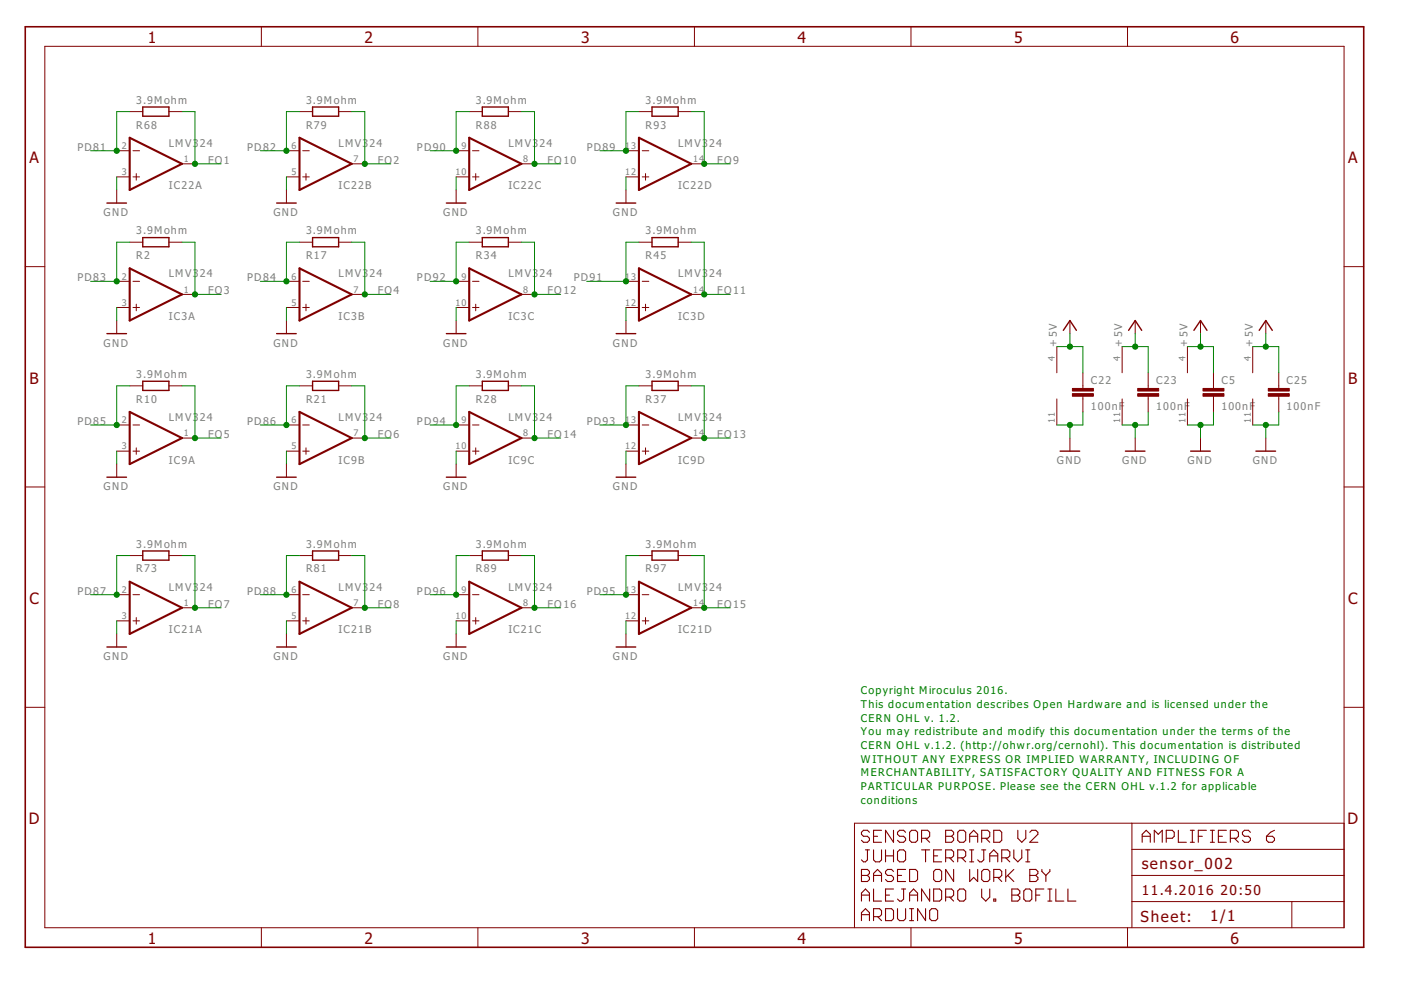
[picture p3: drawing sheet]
<svg xmlns="http://www.w3.org/2000/svg" width="297mm" height="210mm" viewBox="0 0 297 210" stroke-linecap="round" stroke-linejoin="round" font-family="sans-serif">
<g fill="none" stroke="#800000" stroke-width=".23">
<path d="M184.3 176.5l-.4-.5h-.8l-.5 .5v.4l.5 .4h.8l.4 .4v.5l-.4 .4h-.8l-.5-.4M185.2 177.3h.9M186.9 176h-1.7v2.6h1.7M189.4 176v2.6l-1.7-2.6v2.6M192 176.5l-.4-.5h-.9l-.4 .5v.4l.4 .4h.9l.4 .4v.5l-.4 .4h-.9l-.4-.4M193.3 176h.8l.4 .5v1.7l-.4 .4h-.8l-.5-.4v-1.7zM195.4 177.7h1.3l.4-.4v-.8l-.4-.5h-1.3v2.6M196.2 177.7l.9 .9M200.5 176h1.3l.4 .5v.4l-.4 .4 .4 .4v.5l-.4 .4h-1.3zM200.5 177.3h1.3M203.5 176h.8l.4 .5v1.7l-.4 .4h-.8l-.4-.4v-1.7zM205.6 177.3h1.7"/>
<path d="M205.6 178.6v-1.7l.8-.9 .9 .9v1.7M208.1 177.7h1.3l.4-.4v-.8l-.4-.5h-1.3v2.6M209 177.7l.8 .9M210.7 176h1.3l.4 .5v1.7l-.4 .4h-1.3zM215.8 176v1.7l.8 .9 .9-.9v-1.7M218.3 176.5l.5-.5h.8l.4 .5v.4l-1.7 1.7h1.7M242.2 177.3h1.7M242.2 178.6v-1.7l.8-.9 .9 .9v1.7M244.7 178.6v-2.6l.9 .9 .8-.9v2.6M247.3 177.7h1.2l.5-.4v-.8l-.5-.5h-1.2v2.6M249.8 176v2.6h1.7M252.4 176h.8"/>
<path d="M252.4 178.6h.8M252.8 176v2.6M254.1 177.3h.8M255.8 176h-1.7v2.6M256.6 176h.9M256.6 178.6h.9M257 176v2.6M258.3 177.3h.9M260 176h-1.7v2.6h1.7M260.9 177.7h1.2l.5-.4v-.8l-.5-.5h-1.2v2.6M261.7 177.7l.9 .9M265.1 176.5l-.4-.5h-.9l-.4 .5v.4l.4 .4h.9l.4 .4v.5l-.4 .4h-.9l-.4-.4"/>
<path d="M268.5 177.3h1.3l.4 .4v.5l-.4 .4h-.9l-.4-.4zM270.2 176l-.8 .5-.9 .8M182.6 184.3h1.3l.4 .5v.4l-.4 .4 .4 .4v.5l-.4 .4h-1.3zM182.6 191.1v-1.7l.9-.9 .8 .9v1.7M182.6 195.2v-1.7l.9-.8 .8 .8v1.7M182.6 185.6h1.3M182.6 189.8h1.7M182.6 193.9h1.7M183.5 180.2h.8M183.9 180.2v2.1l-.4 .4h-.4l-.5-.4M185.2 180.2v2.1l.4 .4h.9l.4-.4v-2.1M185.2 186.9v-1.7l.9-.9 .8 .9v1.7"/>
<path d="M185.2 188.5v2.6h1.7M185.2 194.4h1.3l.4-.5v-.8l-.4-.4h-1.3v2.5M185.2 185.6h1.7M186.1 194.4l.8 .8M187.7 180.2v2.5M187.7 192.7h1.3l.4 .4v1.7l-.4 .4h-1.3zM187.7 181.5h1.7M187.7 189.8h.9M189.4 184.8l-.4-.5h-.8l-.5 .5v.4l.5 .4h.8l.4 .4v.5l-.4 .4h-.8l-.5-.4M189.4 188.5h-1.7v2.6h1.7M189.4 180.2v2.5M190.3 180.6l.4-.4h.9l.4 .4v1.7l-.4 .4h-.9l-.4-.4z"/>
<path d="M190.3 192.7v2.1l.4 .4h.9l.4-.4v-2.1M190.3 185.6h.9M191.2 188.5h.8M191.6 188.5v2.1l-.4 .5h-.5l-.4-.5M192 184.3h-1.7v2.6h1.7M192.8 184.3h1.3l.4 .5v1.7l-.4 .4h-1.3zM192.8 191.1v-1.7l.9-.9 .8 .9v1.7M192.8 189.8h1.7M192.8 192.7h.9M192.8 195.2h.9M193.3 192.7v2.5M195.4 180.2h1.7"/>
<path d="M196.2 192.7v2.5l-1.7-2.5v2.5M196.2 180.2v2.5M197.1 188.5v2.6l-1.7-2.6v2.6M197.5 192.7h.9l.4 .4v1.7l-.4 .4h-.9l-.4-.4v-1.7zM198 181.5h.8M198 188.5h1.2l.4 .4v1.7l-.4 .5h-1.2zM198.4 184.3h.8l.4 .5v1.7l-.4 .4h-.8l-.4-.4v-1.7zM199.6 180.2h-1.6v2.5h1.6M200.5 181.9h1.3l.4-.4v-.9l-.4-.4h-1.3v2.5M200.5 190.2h1.3l.4-.4v-.9l-.4-.4h-1.3v2.6M201.3 181.9l.9 .8M201.3 190.2l.9 .9"/>
<path d="M202.2 184.3v2.6l-1.7-2.6v2.6M203.1 181.9h1.2l.4-.4v-.9l-.4-.4h-1.2v2.5M203.5 188.5h.8l.4 .4v1.7l-.4 .5h-.8l-.4-.5v-1.7zM203.9 181.9l.8 .8M205.6 184.3v2.6l.8-.9 .9 .9v-2.6M205.6 182.7h.8M205.6 180.2h.8M206 180.2v2.5M208.1 184.8l.5-.5h.8l.4 .5v1.7l-.4 .4h-.8l-.5-.4zM208.1 188.5v1.7l.9 .9 .8-.9v-1.7M208.1 180.2h.9M208.6 180.2v2.1l-.5 .4h-.4l-.4-.4"/>
<path d="M209.8 182.7v-1.7l.9-.8 .8 .8v1.7M209.8 181.5h1.7M210.7 186h1.3l.4-.4v-.8l-.4-.5h-1.3v2.6M210.7 190.6h.4v.5h-.4zM211.5 186l.9 .9M212.4 181.9h1.3l.4-.4v-.9l-.4-.4h-1.3v2.5M213.2 181.9l.9 .8M213.2 184.3v2.6M213.7 185.6l1.2 1.3M214.5 189.8h1.3M214.5 188.5h1.3l.4 .4v.5l-.4 .4 .4 .4v.4l-.4 .5h-1.3zM214.9 180.2v1.7l.9 .8 .8-.8v-1.7"/>
<path d="M214.9 184.3l-1.7 1.7M217.1 188.9l.4-.4h.8l.5 .4v1.7l-.5 .5h-.8l-.4-.5zM217.5 182.7h.8M217.5 180.2h.8M217.9 180.2v2.5M218.3 184.3h1.3l.4 .5v.4l-.4 .4 .4 .4v.5l-.4 .4h-1.3zM218.3 185.6h1.3M219.6 189.8h.9M220.9 184.3v.5l.8 .8M221.3 188.5h-1.7v2.6M221.7 185.6v1.3M222.2 191.1h.8"/>
<path d="M222.2 188.5h.8M222.6 184.3v.5l-.9 .8M222.6 188.5v2.6M223.9 188.5v2.6h1.7M226.4 188.5v2.6h1.7"/>
</g>
<g fill="none" stroke="#800000" stroke-width=".44">
<path d="M27.5 29.2l11.1 5.5-11.1 5.6zM63.5 29.2l11.1 5.5-11.1 5.6zM99.5 29.2l11.1 5.5-11.1 5.6zM135.5 29.2l11.1 5.5-11.1 5.6zM27.5 56.9l11.1 5.5-11.1 5.6zM63.5 56.9l11.1 5.5-11.1 5.6zM99.5 56.9l11.1 5.5-11.1 5.6zM135.5 56.9l11.1 5.5-11.1 5.6zM27.5 87.3l11.1 5.6-11.1 5.5zM63.5 87.3l11.1 5.6-11.1 5.5zM99.5 87.3l11.1 5.6-11.1 5.5zM135.5 87.3l11.1 5.6-11.1 5.5z"/>
<path d="M27.5 123.3l11.1 5.6-11.1 5.5zM63.5 123.3l11.1 5.6-11.1 5.5zM99.5 123.3l11.1 5.6-11.1 5.5zM135.5 123.3l11.1 5.6-11.1 5.5z"/>
</g>
<g fill="none" stroke="#800000" stroke-width=".21">
<path d="M9.5 9.8h275.5v186.9h-275.5zM55.4 5.7v4.1M101.3 5.7v4.1M147.2 5.7v4.1M193.1 5.7v4.1M239.1 5.7v4.1M24.7 37.5h2.8M24.7 32h2.8M27.5 23.7h2.8M28.2 37.5h1.4M28.2 32h1.4M28.9 36.8v1.4"/>
<path d="M35.8 23.7h2.8M38.6 34.7h2.7M60.7 37.5h2.8M60.7 32h2.8M63.5 23.7h2.8M64.2 37.5h1.4M64.2 32h1.4M64.9 36.8v1.4M71.8 23.7h2.8M74.6 34.7h2.7M96.7 37.5h2.8M96.7 32h2.8"/>
<path d="M99.5 23.7h2.8M100.2 37.5h1.4M100.2 32h1.4M100.9 36.8v1.4M107.8 23.7h2.8M110.6 34.7h2.7M132.7 37.5h2.8M132.7 32h2.8M135.5 23.7h2.7M136.2 37.5h1.4M136.2 32h1.4M136.9 36.8v1.4"/>
<path d="M143.8 23.7h2.8M146.6 34.7h2.7M5.4 56.5h4.1M24.7 59.6h2.8M24.7 40.3v2.8M27.5 51.4h2.8M28.2 59.6h1.4M35.8 51.4h2.8M60.7 59.6h2.8M60.7 40.3v2.8M63.5 51.4h2.8M64.2 59.6h1.4"/>
<path d="M71.8 51.4h2.8M96.7 59.6h2.8M96.7 40.3v2.8M99.5 51.4h2.8M100.2 59.6h1.4M107.8 51.4h2.8M132.7 59.6h2.8M132.7 40.3v2.8M135.5 51.4h2.7M136.2 59.6h1.4M143.8 51.4h2.8M285 56.5h4.1"/>
<path d="M24.7 65.2h2.8M24.7 68v2.7M28.2 65.2h1.4M28.9 64.5v1.4M38.6 62.4h2.7M60.7 65.2h2.8M60.7 68v2.7M64.2 65.2h1.4M64.9 64.5v1.4M74.6 62.4h2.7M96.7 65.2h2.8M96.7 68v2.7"/>
<path d="M100.2 65.2h1.4M100.9 64.5v1.4M110.6 62.4h2.7M132.7 65.2h2.8M132.7 68v2.7M136.2 65.2h1.4M136.9 64.5v1.4M146.6 62.4h2.7M224.1 73.5v5.5M226.8 68v2.7M229.6 79v3.4M237.9 73.5v5.5"/>
<path d="M240.7 68v2.7M243.4 79v3.4M251.8 73.5v5.5M254.5 68v2.7M257.3 79v3.4M265.6 73.5v5.5M268.4 68v2.7M271.1 79v3.4M24.7 95.7h2.8M24.7 90.1h2.8M24.7 98.4v2.8M27.5 81.8h2.8"/>
<path d="M28.2 95.7h1.4M28.2 90.1h1.4M28.9 95v1.3M35.8 81.8h2.8M38.6 92.9h2.7M60.7 95.7h2.8M60.7 90.1h2.8M60.7 98.4v2.8M63.5 81.8h2.8M64.2 95.7h1.4M64.2 90.1h1.4M64.9 95v1.3"/>
<path d="M71.8 81.8h2.8M74.6 92.9h2.7M96.7 95.7h2.8M96.7 90.1h2.8M96.7 98.4v2.8M99.5 81.8h2.8M100.2 95.7h1.4M100.2 90.1h1.4M100.9 95v1.3M107.8 81.8h2.8M110.6 92.9h2.7M132.7 95.7h2.8"/>
<path d="M132.7 90.1h2.8M132.7 98.4v2.8M135.5 81.8h2.7M136.2 95.7h1.4M136.2 90.1h1.4M136.9 95v1.3M143.8 81.8h2.8M146.6 92.9h2.7M224.1 84.6v5.5M226.8 92.9v2.8M229.6 84v3.3M237.9 84.6v5.5"/>
<path d="M240.7 92.9v2.8M243.4 84v3.3M251.8 84.6v5.5M254.5 92.9v2.8M257.3 84v3.3M265.6 84.6v5.5M268.4 92.9v2.8M271.1 84v3.3M5.4 103.3h4.1M27.5 117.8h2.8M35.8 117.8h2.8M63.5 117.8h2.8"/>
<path d="M71.8 117.8h2.8M99.5 117.8h2.8M107.8 117.8h2.8M135.5 117.8h2.7M143.8 117.8h2.8M285 103.3h4.1M24.7 131.6h2.8M24.7 126.1h2.8M24.7 134.4v2.8M28.2 131.6h1.4M28.2 126.1h1.4M28.9 130.9v1.4"/>
<path d="M38.6 128.9h2.7M60.7 131.6h2.8M60.7 126.1h2.8M60.7 134.4v2.8M64.2 131.6h1.4M64.2 126.1h1.4M64.9 130.9v1.4M74.6 128.9h2.7M96.7 131.6h2.8M96.7 126.1h2.8M96.7 134.4v2.8M100.2 131.6h1.4"/>
<path d="M100.2 126.1h1.4M100.9 130.9v1.4M110.6 128.9h2.7M132.7 131.6h2.8M132.7 126.1h2.8M132.7 134.4v2.8M136.2 131.6h1.4M136.2 126.1h1.4M136.9 130.9v1.4M146.6 128.9h2.7M5.4 150h4.1M285 150h4.1"/>
<path d="M240 174.5v22.2M285 174.5h-103.8v22.2M55.4 196.7v4.2M101.3 196.7v4.2M147.2 196.7v4.2M193.1 196.7v4.2M239.1 196.7v4.2M240 191.2h45M240 185.6h45M240 180.1h45M273.9 191.2v5.5"/>
</g>
<g fill="none" stroke="#800000" stroke-width=".3">
<path d="M30.3 22.7h5.5v1.9h-5.5zM66.3 22.7h5.5v1.9h-5.5zM102.3 22.7h5.5v1.9h-5.5zM138.2 22.7h5.6v1.9h-5.6zM22.7 43.1h4.1M30.3 50.4h5.5v1.9h-5.5zM58.7 43.1h4.1M66.3 50.4h5.5v1.9h-5.5zM94.6 43.1h4.2M102.3 50.4h5.5v1.9h-5.5zM130.6 43.1h4.2M138.2 50.4h5.6v1.9h-5.6z"/>
<path d="M22.7 70.7h4.1M58.7 70.7h4.1M94.6 70.7h4.2M130.6 70.7h4.2M225.4 70l1.4-2 1.4 2M239.3 70l1.4-2 1.4 2M253.1 70l1.4-2 1.4 2M267 70l1.4-2 1.3 2M30.3 80.8h5.5v2h-5.5zM66.3 80.8h5.5v2h-5.5zM102.3 80.8h5.5v2h-5.5zM138.2 80.8h5.6v2h-5.6z"/>
<path d="M224.8 95.7h4.1M238.6 95.7h4.2M252.4 95.7h4.2M266.3 95.7h4.1M22.7 101.2h4.1M30.3 116.8h5.5v2h-5.5zM58.7 101.2h4.1M66.3 116.8h5.5v2h-5.5zM94.6 101.2h4.2M102.3 116.8h5.5v2h-5.5zM130.6 101.2h4.2M138.2 116.8h5.6v2h-5.6z"/>
<path d="M22.7 137.2h4.1M58.7 137.2h4.1M94.6 137.2h4.2M130.6 137.2h4.2"/>
</g>
<g fill="#800000" stroke="#800000" stroke-width=".21">
<path d="M255.1 83.5h4.4v.5h-4.4z"/>
<path d="M255.1 82.4h4.4v.5h-4.4z"/>
<path d="M227.4 83.5h4.4v.5h-4.4z"/>
<path d="M227.4 82.4h4.4v.5h-4.4z"/>
<path d="M241.2 83.5h4.5v.5h-4.5z"/>
<path d="M241.2 82.4h4.5v.5h-4.5z"/>
<path d="M268.9 83.5h4.4v.5h-4.4z"/>
<path d="M268.9 82.4h4.4v.5h-4.4z"/>
</g>
<path d="M5.4 5.7h283.7v195.2h-283.7z" fill="none" stroke="#800000" stroke-width=".34"/>
<g fill="none" stroke="#008000" stroke-width=".21">
<path d="M24.7 37.5v2.8M27.5 23.7h-2.8v8.3h-5.5M38.6 23.7h2.7v11h5.6M60.7 37.5v2.8M63.5 23.7h-2.8v8.3h-5.5M74.6 23.7h2.7v11h5.6M96.7 37.5v2.8M99.5 23.7h-2.8v8.3h-5.5M110.6 23.7h2.7v11h5.6M132.7 37.5v2.8M135.5 23.7h-2.8v8.3h-5.5M146.6 23.7h2.7v11h5.6"/>
<path d="M27.5 51.4h-2.8v8.2h-5.5M38.6 51.4h2.7v11h5.6M63.5 51.4h-2.8v8.2h-5.5M74.6 51.4h2.7v11h5.6M99.5 51.4h-2.8v8.2h-5.5M110.6 51.4h2.7v11h5.6M135.5 51.4h-2.8v8.2h-8.3M146.6 51.4h2.7v11h5.6M24.7 65.2v2.8M60.7 65.2v2.8M96.7 65.2v2.8M132.7 65.2v2.8"/>
<path d="M224.1 73.5h5.5v5.5M226.8 70.7v2.8M237.9 73.5h5.5v5.5M240.7 70.7v2.8M251.8 73.5h5.5v5.5M254.5 70.7v2.8M265.6 73.5h5.5v5.5M268.4 70.7v2.8M24.7 95.7v2.7M27.5 81.8h-2.8v8.3h-5.5M38.6 81.8h2.7v11.1h5.6M60.7 95.7v2.7"/>
<path d="M63.5 81.8h-2.8v8.3h-5.5M74.6 81.8h2.7v11.1h5.6M96.7 95.7v2.7M99.5 81.8h-2.8v8.3h-5.5M110.6 81.8h2.7v11.1h5.6M132.7 95.7v2.7M135.5 81.8h-2.8v8.3h-5.5M146.6 81.8h2.7v11.1h5.6M226.8 90.1v2.8M229.6 87.3v2.8h-5.5M240.7 90.1v2.8M243.4 87.3v2.8h-5.5"/>
<path d="M254.5 90.1v2.8M257.3 87.3v2.8h-5.5M268.4 90.1v2.8M271.1 87.3v2.8h-5.5M27.5 117.8h-2.8v8.3h-5.5M38.6 117.8h2.7v11.1h5.6M63.5 117.8h-2.8v8.3h-5.5M74.6 117.8h2.7v11.1h5.6M99.5 117.8h-2.8v8.3h-5.5M110.6 117.8h2.7v11.1h5.6M135.5 117.8h-2.8v8.3h-5.5M146.6 117.8h2.7v11.1h5.6"/>
<path d="M24.7 131.6v2.8M60.7 131.6v2.8M96.7 131.6v2.8M132.7 131.6v2.8"/>
</g>
<g fill="#008000" stroke="#008000" stroke-width=".21">
<circle cx="254.5" cy="90.1" r=".55"/>
<circle cx="226.8" cy="90.1" r=".55"/>
<circle cx="240.7" cy="90.1" r=".55"/>
<circle cx="268.4" cy="90.1" r=".55"/>
<circle cx="254.5" cy="73.5" r=".55"/>
<circle cx="226.8" cy="73.5" r=".55"/>
<circle cx="240.7" cy="73.5" r=".55"/>
<circle cx="268.4" cy="73.5" r=".55"/>
<circle cx="113.3" cy="62.4" r=".55"/>
<circle cx="41.3" cy="34.7" r=".55"/>
<circle cx="77.3" cy="34.7" r=".55"/>
<circle cx="77.3" cy="92.9" r=".55"/>
<circle cx="77.3" cy="128.9" r=".55"/>
<circle cx="149.3" cy="92.9" r=".55"/>
<circle cx="113.3" cy="128.9" r=".55"/>
<circle cx="149.3" cy="128.9" r=".55"/>
<circle cx="149.3" cy="62.4" r=".55"/>
<circle cx="113.3" cy="34.7" r=".55"/>
<circle cx="149.3" cy="34.7" r=".55"/>
<circle cx="77.3" cy="62.4" r=".55"/>
<circle cx="41.3" cy="62.4" r=".55"/>
<circle cx="41.3" cy="92.9" r=".55"/>
<circle cx="41.3" cy="128.9" r=".55"/>
<circle cx="113.3" cy="92.9" r=".55"/>
<circle cx="24.7" cy="90.1" r=".55"/>
<circle cx="132.7" cy="90.1" r=".55"/>
<circle cx="132.7" cy="126.1" r=".55"/>
<circle cx="24.7" cy="32" r=".55"/>
<circle cx="132.7" cy="32" r=".55"/>
<circle cx="60.7" cy="32" r=".55"/>
<circle cx="96.7" cy="32" r=".55"/>
<circle cx="24.7" cy="59.6" r=".55"/>
<circle cx="132.7" cy="59.6" r=".55"/>
<circle cx="60.7" cy="59.6" r=".55"/>
<circle cx="96.7" cy="59.6" r=".55"/>
<circle cx="60.7" cy="90.1" r=".55"/>
<circle cx="96.7" cy="90.1" r=".55"/>
<circle cx="24.7" cy="126.1" r=".55"/>
<circle cx="60.7" cy="126.1" r=".55"/>
<circle cx="96.7" cy="126.1" r=".55"/>
</g>
<g font-size="4" fill="#800000">
<text x="31.4" y="9.2">1</text>
<text x="77.3" y="9.2">2</text>
<text x="123.2" y="9.2">3</text>
<text x="169.1" y="9.2">4</text>
<text x="215" y="9.2">5</text>
<text x="260.9" y="9.2">6</text>
<text x="6.2" y="34.6">A</text>
<text x="285.8" y="34.6">A</text>
<text x="6.2" y="81.3">B</text>
<text x="285.9" y="81.3">B</text>
<text x="6.2" y="128">C</text>
<text x="285.8" y="128">C</text>
<text x="6.1" y="174.8">D</text>
<text x="285.7" y="174.8">D</text>
<text x="31.4" y="200.2">1</text>
<text x="77.3" y="200.2">2</text>
<text x="123.2" y="200.2">3</text>
<text x="169.1" y="200.2">4</text>
<text x="215" y="200.2">5</text>
<text x="260.9" y="200.2">6</text>
</g>
<g font-size="3.9" fill="#800000">
<text x="242.1" y="184.2">sensor_002</text>
<text x="241.8" y="195.4">Sheet:</text>
<text x="256.6" y="195.3">1/1</text>
</g>
<g font-size="3.5" fill="#800000">
<text x="242.1" y="189.8">11.4.2016</text>
<text x="258.8" y="189.8">20:50</text>
</g>
<g font-size="2.7" fill="#808080">
<text x="28.9" y="22">3.9Mohm</text>
<text x="64.9" y="22">3.9Mohm</text>
<text x="100.9" y="22">3.9Mohm</text>
<text x="136.9" y="22">3.9Mohm</text>
<text x="28.9" y="27.2">R68</text>
<text x="64.9" y="27.2">R79</text>
<text x="100.9" y="27.2">R88</text>
<text x="136.9" y="27.2">R93</text>
<text x="16.4" y="32">PD81</text>
<text x="35.8" y="31.2">LMV3</text>
<text x="42.4" y="31.2">24</text>
<text x="44.1" y="34.7">FO1</text>
<text x="52.4" y="32">PD82</text>
<text x="71.8" y="31.2">LMV3</text>
<text x="78.4" y="31.2">24</text>
<text x="80.1" y="34.7">FO2</text>
<text x="88.4" y="32">PD90</text>
<text x="107.8" y="31.2">LMV3</text>
<text x="114.4" y="31.2">24</text>
<text x="116.1" y="34.7">FO10</text>
<text x="124.4" y="32">PD89</text>
<text x="143.8" y="31.2">LMV3</text>
<text x="150.3" y="31.2">24</text>
<text x="152.1" y="34.7">FO9</text>
<text x="35.8" y="40.1">IC22A</text>
<text x="71.8" y="40.1">IC22B</text>
<text x="107.8" y="40.1">IC22C</text>
<text x="143.8" y="40.1">IC22D</text>
<text x="22" y="45.8">GND</text>
<text x="58" y="45.8">GND</text>
<text x="93.9" y="45.8">GND</text>
<text x="129.9" y="45.8">GND</text>
<text x="28.9" y="49.7">3.9Mohm</text>
<text x="64.9" y="49.7">3.9Mohm</text>
<text x="100.9" y="49.7">3.9Mohm</text>
<text x="136.9" y="49.7">3.9Mohm</text>
<text x="16.4" y="59.7">PD83</text>
<text x="28.9" y="54.9">R2</text>
<text x="35.8" y="58.8">LMV3</text>
<text x="42.4" y="58.8">24</text>
<text x="52.4" y="59.7">PD84</text>
<text x="64.9" y="54.9">R17</text>
<text x="71.8" y="58.8">LMV3</text>
<text x="78.4" y="58.8">24</text>
<text x="88.4" y="59.7">PD92</text>
<text x="100.9" y="54.9">R34</text>
<text x="107.8" y="58.8">LMV3</text>
<text x="114.4" y="58.8">24</text>
<text x="121.6" y="59.7">PD91</text>
<text x="136.9" y="54.9">R45</text>
<text x="143.8" y="58.8">LMV3</text>
<text x="150.3" y="58.8">24</text>
<text x="44.1" y="62.4">FO3</text>
<text x="80.1" y="62.4">FO4</text>
<text x="116.1" y="62.4">FO12</text>
<text x="152.1" y="62.4">FO11</text>
<text x="35.8" y="67.8">IC3A</text>
<text x="71.8" y="67.8">IC3B</text>
<text x="107.8" y="67.8">IC3C</text>
<text x="143.8" y="67.8">IC3D</text>
<text x="22" y="73.5">GND</text>
<text x="58" y="73.5">GND</text>
<text x="93.9" y="73.5">GND</text>
<text x="129.9" y="73.5">GND</text>
<text x="224.1" y="73.5" transform="rotate(-90 224.1 73.5)">+5V</text>
<text x="237.9" y="73.5" transform="rotate(-90 237.9 73.5)">+5V</text>
<text x="251.8" y="73.5" transform="rotate(-90 251.8 73.5)">+5V</text>
<text x="265.6" y="73.5" transform="rotate(-90 265.6 73.5)">+5V</text>
<text x="28.9" y="80.2">3.9Mohm</text>
<text x="64.9" y="80.2">3.9Mohm</text>
<text x="100.9" y="80.2">3.9Mohm</text>
<text x="136.9" y="80.2">3.9Mohm</text>
<text x="231.3" y="81.4">C22</text>
<text x="245.1" y="81.4">C23</text>
<text x="258.9" y="81.4">C5</text>
<text x="272.8" y="81.4">C25</text>
<text x="28.9" y="85.4">R10</text>
<text x="35.8" y="89.3">LMV3</text>
<text x="42.4" y="89.3">24</text>
<text x="64.9" y="85.4">R21</text>
<text x="71.8" y="89.3">LMV3</text>
<text x="78.4" y="89.3">24</text>
<text x="100.9" y="85.4">R28</text>
<text x="107.8" y="89.3">LMV3</text>
<text x="114.4" y="89.3">24</text>
<text x="136.9" y="85.4">R37</text>
<text x="143.8" y="89.3">LMV3</text>
<text x="150.3" y="89.3">24</text>
<text x="231.3" y="86.9">100nF</text>
<text x="245.1" y="86.9">100nF</text>
<text x="258.9" y="86.9">100nF</text>
<text x="272.8" y="86.9">100nF</text>
<text x="16.4" y="90.1">PD85</text>
<text x="44.1" y="92.9">FO5</text>
<text x="52.4" y="90.1">PD86</text>
<text x="80.1" y="92.9">FO6</text>
<text x="88.4" y="90.1">PD94</text>
<text x="116.1" y="92.9">FO14</text>
<text x="124.4" y="90.1">PD93</text>
<text x="152.1" y="92.9">FO13</text>
<text x="35.8" y="98.3">IC9A</text>
<text x="71.8" y="98.3">IC9B</text>
<text x="107.8" y="98.3">IC9C</text>
<text x="143.8" y="98.3">IC9D</text>
<text x="224.1" y="98.4">GND</text>
<text x="237.9" y="98.4">GND</text>
<text x="251.8" y="98.4">GND</text>
<text x="265.6" y="98.4">GND</text>
<text x="22" y="104">GND</text>
<text x="58" y="104">GND</text>
<text x="93.9" y="104">GND</text>
<text x="129.9" y="104">GND</text>
<text x="28.9" y="116.1">3.9Mohm</text>
<text x="64.9" y="116.1">3.9Mohm</text>
<text x="100.9" y="116.1">3.9Mohm</text>
<text x="136.9" y="116.1">3.9Mohm</text>
<text x="28.9" y="121.4">R73</text>
<text x="35.8" y="125.3">LMV3</text>
<text x="42.4" y="125.3">24</text>
<text x="64.9" y="121.4">R81</text>
<text x="71.8" y="125.3">LMV3</text>
<text x="78.4" y="125.3">24</text>
<text x="100.9" y="121.4">R89</text>
<text x="107.8" y="125.3">LMV3</text>
<text x="114.4" y="125.3">24</text>
<text x="136.9" y="121.4">R97</text>
<text x="143.8" y="125.3">LMV3</text>
<text x="150.3" y="125.3">24</text>
<text x="16.4" y="126.1">PD87</text>
<text x="44.1" y="128.9">FO7</text>
<text x="52.4" y="126.1">PD88</text>
<text x="80.1" y="128.9">FO8</text>
<text x="88.4" y="126.1">PD96</text>
<text x="116.1" y="128.9">FO16</text>
<text x="124.4" y="126.1">PD95</text>
<text x="152.1" y="128.9">FO15</text>
<text x="35.8" y="134.3">IC21A</text>
<text x="71.8" y="134.3">IC21B</text>
<text x="107.8" y="134.3">IC21C</text>
<text x="143.8" y="134.3">IC21D</text>
<text x="22" y="139.9">GND</text>
<text x="58" y="139.9">GND</text>
<text x="93.9" y="139.9">GND</text>
<text x="129.9" y="139.9">GND</text>
</g>
<g font-size="2.7" fill="#008000">
<text x="182.5" y="147.2">Copyright Miroculus 2016.</text>
<text x="182.5" y="150.1">This documentation describes Open Hardware and is licensed under the</text>
<text x="182.5" y="153">CERN OHL v. 1.2.</text>
<text x="182.5" y="155.9">You may redistribute and modify this documentation under the terms of the</text>
<text x="182.5" y="158.8">CERN OHL v.1.2. (http://ohwr.org/cernohl). This documentation is distributed</text>
<text x="182.5" y="161.7">WITHOUT ANY EXPRESS OR IMPLIED WARRANTY, INCLUDING OF</text>
<text x="182.5" y="164.6">MERCHANTABILITY, SATISFACTORY QUALITY AND FITNESS FOR A</text>
<text x="182.5" y="167.5">PARTICULAR PURPOSE. Please see the CERN OHL v.1.2 for applicable</text>
<text x="182.5" y="170.4">conditions</text>
</g>
<g font-size="2.3" fill="#808080">
<text x="25.8" y="31.6">2</text>
<text x="39" y="34.4">1</text>
<text x="61.8" y="31.6">6</text>
<text x="75" y="34.4">7</text>
<text x="97.8" y="31.6">9</text>
<text x="110.9" y="34.4">8</text>
<text x="132.5" y="31.6">13</text>
<text x="146.9" y="34.4">14</text>
<text x="25.8" y="37.1">3</text>
<text x="61.8" y="37.1">5</text>
<text x="96.6" y="37.1">10</text>
<text x="132.5" y="37.1">12</text>
<text x="25.8" y="59.3">2</text>
<text x="61.8" y="59.3">6</text>
<text x="97.8" y="59.3">9</text>
<text x="132.5" y="59.3">13</text>
<text x="25.8" y="64.8">3</text>
<text x="39" y="62">1</text>
<text x="61.8" y="64.8">5</text>
<text x="75" y="62">7</text>
<text x="96.6" y="64.8">10</text>
<text x="110.9" y="62">8</text>
<text x="132.5" y="64.8">12</text>
<text x="146.9" y="62">14</text>
<text x="223.7" y="76.5" transform="rotate(-90 223.7 76.5)">4</text>
<text x="237.5" y="76.5" transform="rotate(-90 237.5 76.5)">4</text>
<text x="251.4" y="76.5" transform="rotate(-90 251.4 76.5)">4</text>
<text x="265.2" y="76.5" transform="rotate(-90 265.2 76.5)">4</text>
<text x="25.8" y="89.7">2</text>
<text x="61.8" y="89.7">6</text>
<text x="97.8" y="89.7">9</text>
<text x="132.5" y="89.7">13</text>
<text x="223.7" y="89.7" transform="rotate(-90 223.7 89.7)">11</text>
<text x="237.5" y="89.7" transform="rotate(-90 237.5 89.7)">11</text>
<text x="251.4" y="89.7" transform="rotate(-90 251.4 89.7)">11</text>
<text x="265.2" y="89.7" transform="rotate(-90 265.2 89.7)">11</text>
<text x="25.8" y="95.3">3</text>
<text x="39" y="92.5">1</text>
<text x="61.8" y="95.3">5</text>
<text x="75" y="92.5">7</text>
<text x="96.6" y="95.3">10</text>
<text x="110.9" y="92.5">8</text>
<text x="132.5" y="95.3">12</text>
<text x="146.9" y="92.5">14</text>
<text x="25.8" y="125.7">2</text>
<text x="61.8" y="125.7">6</text>
<text x="97.8" y="125.7">9</text>
<text x="132.5" y="125.7">13</text>
<text x="25.8" y="131.2">3</text>
<text x="39" y="128.5">1</text>
<text x="61.8" y="131.2">5</text>
<text x="75" y="128.5">7</text>
<text x="96.6" y="131.2">10</text>
<text x="110.9" y="128.5">8</text>
<text x="132.5" y="131.2">12</text>
<text x="146.9" y="128.5">14</text>
</g>
</svg>
